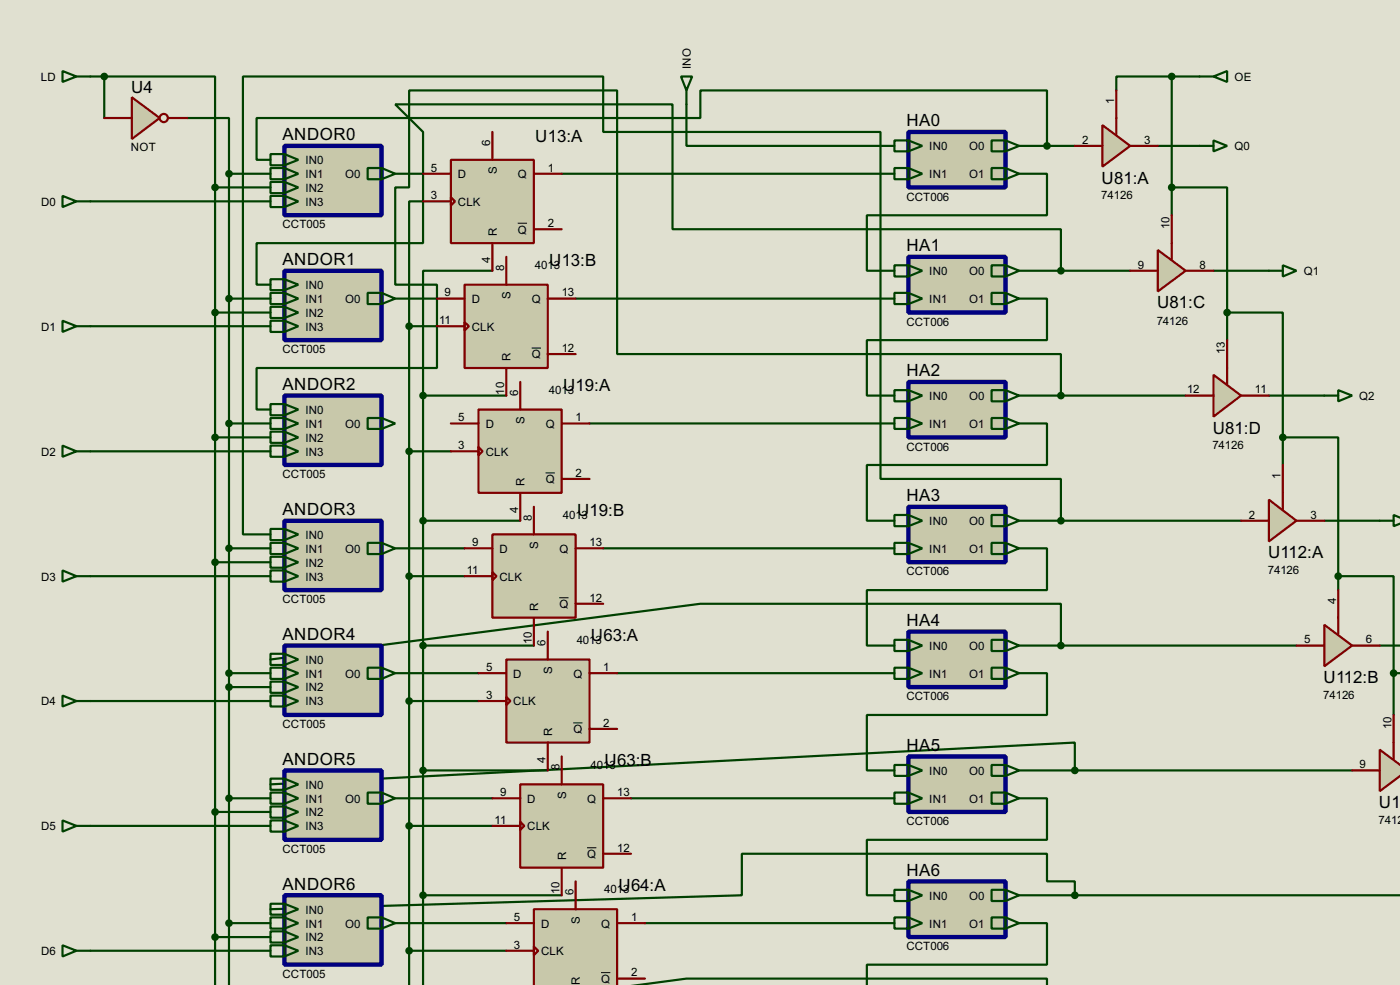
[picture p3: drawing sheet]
<svg xmlns="http://www.w3.org/2000/svg" width="256mm" height="180mm" viewBox="0 0 256 180" stroke-linecap="round" stroke-linejoin="round" font-family="sans-serif">
<path d="M0 0h256.5v180.3h-256.5z" fill="#e0e0d0"/>
<g fill="none" stroke="#004000" stroke-width=".4">
<path d="M11.5 13l2.5 1-2.5 1zM14 14h5.1M19.1 14h20.3v20.3M19.1 14v7.6M125.8 19.1v7.6h38.1M214.7 14h-10.2v2.6M214.7 14h5.1M214.7 14v25.4M11.5 35.9l2.5 1-2.5 1zM14 36.9h35.6M34.3 21.6h7.7v10.2M39.4 34.3h10.2"/>
<path d="M39.4 34.3v146M42 31.8h7.6M42 31.8v148.5M72.4 31.8h5.1M77.5 36.9h-2.5v22.8M102.9 31.8h61M186.7 31.8h5.1v7.6h-33v10.2h5.1M186.7 26.7h10.2M191.8 26.7v-10.1h-63.5v5h-81.3v7.7h2.6M212.1 26.7h7.7M214.7 34.3h10.1v22.9M11.5 58.7l2.5 1-2.5 1.1z"/>
<path d="M14 59.7h35.6M39.4 57.2h10.2M42 54.7h7.6M72.4 54.7h7.7M75 59.7h5.1M75 59.7v120.6M90.2 49.6h-12.7v22.8M105.5 54.7h58.4M186.7 54.7h5.1v7.6h-33v10.1h5.1M186.7 49.6h20.4M194.4 49.6v-7.6h-71.2v-22.9h-50.8l5.1 5.1v20.3h-30.5v7.6h2.6M222.3 49.6h10.2"/>
<path d="M224.8 57.2h10.2v22.9M224.8 57.2v5.1M42 77.5h7.6M77.5 72.4h15.3M77.5 72.4v107.9M108 77.5h55.9M186.7 77.5h5.1v7.6h-33v10.2h5.1M186.7 72.4h30.5M194.4 72.4v-7.6h-81.3v-48.2h-38.1v17.7h-2.6v17.8h7.7v15.3h-33.1v7.6h2.6M232.5 72.4h10.1M11.5 81.6l2.5 1-2.5 1zM14 82.6h35.6"/>
<path d="M39.4 80.1h10.2M75 82.6h7.6M77.5 95.3h17.8M186.7 95.3h40.7M194.4 95.3v-7.6h-33.1v-63.5h-50.8v-10.2h-66v83.8h5.1M235 80.1h10.2v25.4M235 80.1v5M242.6 95.3h10.2M11.5 104.4l2.5 1.1-2.5 1zM14 105.5h35.6M39.4 102.9h10.2M42 100.4h7.6"/>
<path d="M72.4 100.4h12.7M75 105.5h10.1M77.5 118.2h20.3M110.5 100.4h53.4M186.7 100.4h5.1v7.6h-33v10.2h5.1M186.7 118.2h50.8M194.4 118.2v-7.7h-66.1l-78.7 10.2M245.2 105.5h10.1v17.7M245.2 105.5v2.5M252.8 118.2h3.7M11.5 127.3l2.5 1-2.5 1zM14 128.3h35.6"/>
<path d="M42 123.2h7.6M42 125.8h7.6M72.4 123.2h15.3M75 128.3h12.7M113.1 123.2h50.8M186.7 123.2h5.1v7.7h-33v10.1h5.1M255.3 123.2h1.2M255.3 123.2v7.7M11.5 150.2l2.5 1-2.5 1zM14 151.2h35.6M39.4 148.6h10.2M42 146.1h7.6"/>
<path d="M72.4 146.1h17.8M75 151.2h15.2M77.5 141h22.9M115.6 146.1h48.3M186.7 146.1h5.1v7.6h-33v10.2h5.1M186.7 141h61M196.9 141v-5.1l-147.3 7.7M16.6 174h33M39.4 171.5h10.2M42 169h7.6M72.4 169h20.4M75 174h17.8"/>
<path d="M77.5 163.9h25.4M118.2 169h45.7M186.7 169h5.1v7.6h-33v3.7M186.7 163.9h69.8M196.9 163.9v-2.6h-5.1v-5h-55.9v7.6l-86.3 2.5M116.6 180.3l9.2-1.2h66v1.2"/>
</g>
<path d="M24.2 17.8l5.1 3.8-5.1 3.9z" fill="#c8c8aa" stroke="#800000" stroke-width=".4"/>
<g fill="none" stroke="#800000" stroke-width=".4">
<path d="M19.1 21.6h5.1M30.8 21.6h3.5"/>
<circle cx="30" cy="21.6" r=".75"/>
</g>
<path d="M52.1 26.7h17.8v12.7h-17.8z" fill="#c8c8aa" stroke="#000080" stroke-width=".8"/>
<path d="M49.6 28.2h2.5l2.6 1.1-2.6 1h-2.5zM49.6 30.8h2.5l2.6 1-2.6 1h-2.5zM49.6 33.3h2.5l2.6 1-2.6 1.1h-2.5zM49.6 35.9h2.5l2.6 1-2.6 1h-2.5zM52.1 28.2v2.1M52.1 30.8v2M52.1 33.3v2.1M52.1 35.9v2M67.4 30.8h2.5l2.5 1-2.5 1h-2.5zM69.9 30.8v2" fill="none" stroke="#004000" stroke-width=".4"/>
<circle cx="19.1" cy="14" r=".5" fill="#004000" stroke="#004000" stroke-width=".4"/>
<path d="M52.1 49.6h17.8v12.7h-17.8z" fill="#c8c8aa" stroke="#000080" stroke-width=".8"/>
<path d="M49.6 51.1h2.5l2.6 1-2.6 1h-2.5zM49.6 53.6h2.5l2.6 1.1-2.6 1h-2.5zM49.6 56.2h2.5l2.6 1-2.6 1h-2.5zM49.6 58.7h2.5l2.6 1-2.6 1.1h-2.5zM52.1 51.1v2M52.1 53.6v2.1M52.1 56.2v2M52.1 58.7v2.1M67.4 53.6h2.5l2.5 1.1-2.5 1h-2.5zM69.9 53.6v2.1" fill="none" stroke="#004000" stroke-width=".4"/>
<path d="M52.1 72.4h17.8v12.7h-17.8z" fill="#c8c8aa" stroke="#000080" stroke-width=".8"/>
<path d="M49.6 74h2.5l2.6 1-2.6 1h-2.5zM49.6 76.5h2.5l2.6 1-2.6 1h-2.5zM49.6 79h2.5l2.6 1.1-2.6 1h-2.5zM52.1 74v2M52.1 76.5v2M52.1 79v2.1M67.4 76.5h2.5l2.5 1-2.5 1h-2.5zM69.9 76.5v2M49.6 81.6h2.5l2.6 1-2.6 1h-2.5zM52.1 81.6v2" fill="none" stroke="#004000" stroke-width=".4"/>
<path d="M52.1 95.3h17.8v12.7h-17.8z" fill="#c8c8aa" stroke="#000080" stroke-width=".8"/>
<path d="M49.6 96.8h2.5l2.6 1-2.6 1.1h-2.5zM49.6 99.4h2.5l2.6 1-2.6 1h-2.5zM52.1 96.8v2.1M52.1 99.4v2M67.4 99.4h2.5l2.5 1-2.5 1h-2.5zM69.9 99.4v2M49.6 101.9h2.5l2.6 1-2.6 1h-2.5zM49.6 104.4h2.5l2.6 1.1-2.6 1h-2.5zM52.1 101.9v2M52.1 104.4v2.1" fill="none" stroke="#004000" stroke-width=".4"/>
<path d="M52.1 118.2h17.8v12.7h-17.8z" fill="#c8c8aa" stroke="#000080" stroke-width=".8"/>
<path d="M49.6 119.7h2.5l2.6 1-2.6 1h-2.5zM52.1 119.7v2M49.6 122.2h2.5l2.6 1-2.6 1.1h-2.5zM49.6 124.8h2.5l2.6 1-2.6 1h-2.5zM49.6 127.3h2.5l2.6 1-2.6 1h-2.5zM52.1 122.2v2.1M52.1 124.8v2M52.1 127.3v2M67.4 122.2h2.5l2.5 1-2.5 1.1h-2.5zM69.9 122.2v2.1" fill="none" stroke="#004000" stroke-width=".4"/>
<path d="M52.1 141h17.8v12.7h-17.8z" fill="#c8c8aa" stroke="#000080" stroke-width=".8"/>
<path d="M49.6 142.5h2.5l2.6 1.1-2.6 1h-2.5zM49.6 145.1h2.5l2.6 1-2.6 1h-2.5zM49.6 147.6h2.5l2.6 1-2.6 1.1h-2.5zM49.6 150.2h2.5l2.6 1-2.6 1h-2.5zM52.1 142.5v2.1M52.1 145.1v2M52.1 147.6v2.1M52.1 150.2v2M67.4 145.1h2.5l2.5 1-2.5 1h-2.5zM69.9 145.1v2" fill="none" stroke="#004000" stroke-width=".4"/>
<path d="M52.1 163.9h17.8v12.7h-17.8z" fill="#c8c8aa" stroke="#000080" stroke-width=".8"/>
<path d="M11.5 173l2.5 1-2.5 1.1zM14 174h2.6M49.6 165.4h2.5l2.6 1-2.6 1h-2.5zM49.6 167.9h2.5l2.6 1.1-2.6 1h-2.5zM49.6 170.5h2.5l2.6 1-2.6 1h-2.5zM49.6 173h2.5l2.6 1-2.6 1.1h-2.5zM52.1 165.4v2M52.1 167.9v2.1M52.1 170.5v2M52.1 173v2.1M67.4 167.9h2.5l2.5 1.1-2.5 1h-2.5zM69.9 167.9v2.1" fill="none" stroke="#004000" stroke-width=".4"/>
<g fill="#004000" stroke="#004000" stroke-width=".4">
<circle cx="39.4" cy="34.3" r=".5"/>
<circle cx="41.9" cy="31.8" r=".5"/>
<circle cx="41.9" cy="54.7" r=".5"/>
<circle cx="39.4" cy="57.2" r=".5"/>
<circle cx="41.9" cy="77.5" r=".5"/>
<circle cx="39.4" cy="80.1" r=".5"/>
<circle cx="41.9" cy="123.2" r=".5"/>
<circle cx="41.9" cy="125.8" r=".5"/>
<circle cx="41.9" cy="169" r=".5"/>
<circle cx="39.4" cy="171.5" r=".5"/>
<circle cx="41.9" cy="146.1" r=".5"/>
<circle cx="39.4" cy="148.6" r=".5"/>
<circle cx="41.9" cy="100.4" r=".5"/>
<circle cx="39.4" cy="102.9" r=".5"/>
</g>
<path d="M82.6 29.3h15.2v15.2h-15.2z" fill="#c8c8aa" stroke="#800000" stroke-width=".4"/>
<path d="M77.5 31.8h5.1M77.5 36.9h5.1M82.6 36.1l.8 .8-.8 .7zM90.2 24.2v5.1M97.8 31.8h5.1M90.2 44.5v5.1M97.8 42h5.1" fill="none" stroke="#800000" stroke-width=".4"/>
<path d="M94.9 40.9h1.7" fill="none" stroke="#000" stroke-width=".18"/>
<path d="M85.1 52.1h15.3v15.3h-15.3z" fill="#c8c8aa" stroke="#800000" stroke-width=".4"/>
<path d="M80.1 54.7h5M80.1 59.7h5M85.1 59l.8 .7-.8 .8zM92.8 47v5.1M100.4 54.7h5.1M92.8 67.4v5M100.4 64.8h5.1" fill="none" stroke="#800000" stroke-width=".4"/>
<path d="M97.4 63.7h1.7" fill="none" stroke="#000" stroke-width=".18"/>
<path d="M87.7 75h15.2v15.2h-15.2z" fill="#c8c8aa" stroke="#800000" stroke-width=".4"/>
<path d="M82.6 77.5h5.1M95.3 69.9v5.1M102.9 77.5h5.1M82.6 82.6h5.1M87.7 81.8l.7 .8-.7 .8zM95.3 90.2v5.1M102.9 87.7h5.1" fill="none" stroke="#800000" stroke-width=".4"/>
<path d="M100 86.6h1.7" fill="none" stroke="#000" stroke-width=".18"/>
<path d="M90.2 97.8h15.3v15.3h-15.3z" fill="#c8c8aa" stroke="#800000" stroke-width=".4"/>
<path d="M97.8 92.8v5M85.1 100.4h5.1M85.1 105.5h5.1M90.2 104.7l.8 .8-.8 .7zM97.8 113.1v5.1M105.5 100.4h5M105.5 110.5h5" fill="none" stroke="#800000" stroke-width=".4"/>
<path d="M102.5 109.4h1.7" fill="none" stroke="#000" stroke-width=".18"/>
<path d="M92.8 120.7h15.2v15.2h-15.2z" fill="#c8c8aa" stroke="#800000" stroke-width=".4"/>
<path d="M100.4 115.6v5.1M87.7 123.2h5.1M87.7 128.3h5.1M92.8 127.6l.7 .7-.7 .8zM100.4 135.9v5.1M108 123.2h5.1M108 133.4h5.1" fill="none" stroke="#800000" stroke-width=".4"/>
<path d="M105 132.3h1.7" fill="none" stroke="#000" stroke-width=".18"/>
<path d="M95.3 143.6h15.2v15.2h-15.2z" fill="#c8c8aa" stroke="#800000" stroke-width=".4"/>
<path d="M102.9 138.5v5.1M90.2 146.1h5.1M90.2 151.2h5.1M95.3 150.4l.8 .8-.8 .7zM102.9 158.8v5.1M110.5 146.1h5.1M110.5 156.3h5.1" fill="none" stroke="#800000" stroke-width=".4"/>
<path d="M107.6 155.2h1.7" fill="none" stroke="#000" stroke-width=".18"/>
<path d="M97.8 166.4h15.3v13.9h-15.3z" fill="#c8c8aa" stroke="#800000" stroke-width=".4"/>
<path d="M92.8 169h5M92.8 174h5M97.8 173.3l.8 .7-.8 .8zM105.5 161.3v5.1M113.1 169h5.1M113.1 179.1h5.1" fill="none" stroke="#800000" stroke-width=".4"/>
<path d="M110.1 178h1.7" fill="none" stroke="#000" stroke-width=".18"/>
<g fill="#004000" stroke="#004000" stroke-width=".4">
<circle cx="77.5" cy="72.4" r=".5"/>
<circle cx="77.5" cy="95.3" r=".5"/>
<circle cx="77.5" cy="118.2" r=".5"/>
<circle cx="77.5" cy="141" r=".5"/>
<circle cx="77.5" cy="163.9" r=".5"/>
</g>
<path d="M166.4 24.2h17.8v10.1h-17.8z" fill="#c8c8aa" stroke="#000080" stroke-width=".8"/>
<path d="M124.8 14h2l-1 2.6zM125.8 16.6v2.5M163.9 25.7h2.5l2.6 1-2.6 1h-2.5zM163.9 30.8h2.5l2.6 1-2.6 1h-2.5zM166.4 25.7v2M166.4 30.8v2M181.7 25.7h2.5l2.5 1-2.5 1h-2.5zM181.7 30.8h2.5l2.5 1-2.5 1h-2.5zM184.2 25.7v2M184.2 30.8v2" fill="none" stroke="#004000" stroke-width=".4"/>
<g fill="#004000" stroke="#004000" stroke-width=".4">
<circle cx="74.9" cy="59.7" r=".5"/>
<circle cx="74.9" cy="82.6" r=".5"/>
<circle cx="74.9" cy="105.5" r=".5"/>
<circle cx="74.9" cy="128.3" r=".5"/>
<circle cx="74.9" cy="151.2" r=".5"/>
<circle cx="74.9" cy="174" r=".5"/>
</g>
<path d="M166.4 47h17.8v10.2h-17.8z" fill="#c8c8aa" stroke="#000080" stroke-width=".8"/>
<path d="M163.9 48.6h2.5l2.6 1-2.6 1h-2.5zM163.9 53.6h2.5l2.6 1.1-2.6 1h-2.5zM166.4 48.6v2M166.4 53.6v2.1M181.7 48.6h2.5l2.5 1-2.5 1h-2.5zM181.7 53.6h2.5l2.5 1.1-2.5 1h-2.5zM184.2 48.6v2M184.2 53.6v2.1" fill="none" stroke="#004000" stroke-width=".4"/>
<path d="M166.4 69.9h17.8v10.2h-17.8z" fill="#c8c8aa" stroke="#000080" stroke-width=".8"/>
<path d="M163.9 71.4h2.5l2.6 1-2.6 1.1h-2.5zM163.9 76.5h2.5l2.6 1-2.6 1h-2.5zM166.4 71.4v2.1M166.4 76.5v2M181.7 71.4h2.5l2.5 1-2.5 1.1h-2.5zM181.7 76.5h2.5l2.5 1-2.5 1h-2.5zM184.2 71.4v2.1M184.2 76.5v2" fill="none" stroke="#004000" stroke-width=".4"/>
<path d="M166.4 92.8h17.8v10.1h-17.8z" fill="#c8c8aa" stroke="#000080" stroke-width=".8"/>
<path d="M163.9 94.3h2.5l2.6 1-2.6 1h-2.5zM163.9 99.4h2.5l2.6 1-2.6 1h-2.5zM166.4 94.3v2M166.4 99.4v2M181.7 94.3h2.5l2.5 1-2.5 1h-2.5zM181.7 99.4h2.5l2.5 1-2.5 1h-2.5zM184.2 94.3v2M184.2 99.4v2" fill="none" stroke="#004000" stroke-width=".4"/>
<path d="M166.4 115.6h17.8v10.2h-17.8z" fill="#c8c8aa" stroke="#000080" stroke-width=".8"/>
<path d="M163.9 117.1h2.5l2.6 1.1-2.6 1h-2.5zM166.4 117.1v2.1M181.7 117.1h2.5l2.5 1.1-2.5 1h-2.5zM184.2 117.1v2.1M163.9 122.2h2.5l2.6 1-2.6 1.1h-2.5zM166.4 122.2v2.1M181.7 122.2h2.5l2.5 1-2.5 1.1h-2.5zM184.2 122.2v2.1" fill="none" stroke="#004000" stroke-width=".4"/>
<path d="M166.4 138.5h17.8v10.1h-17.8z" fill="#c8c8aa" stroke="#000080" stroke-width=".8"/>
<path d="M163.9 140h2.5l2.6 1-2.6 1h-2.5zM163.9 145.1h2.5l2.6 1-2.6 1h-2.5zM166.4 140v2M166.4 145.1v2M181.7 140h2.5l2.5 1-2.5 1h-2.5zM181.7 145.1h2.5l2.5 1-2.5 1h-2.5zM184.2 140v2M184.2 145.1v2" fill="none" stroke="#004000" stroke-width=".4"/>
<path d="M166.4 161.3h17.8v10.2h-17.8z" fill="#c8c8aa" stroke="#000080" stroke-width=".8"/>
<path d="M163.9 162.9h2.5l2.6 1-2.6 1h-2.5zM163.9 167.9h2.5l2.6 1.1-2.6 1h-2.5zM166.4 162.9v2M166.4 167.9v2.1M181.7 162.9h2.5l2.5 1-2.5 1h-2.5zM181.7 167.9h2.5l2.5 1.1-2.5 1h-2.5zM184.2 162.9v2M184.2 167.9v2.1" fill="none" stroke="#004000" stroke-width=".4"/>
<path d="M202 22.9l5.1 3.8-5.1 3.8z" fill="#c8c8aa" stroke="#800000" stroke-width=".4"/>
<path d="M204.5 16.6v8.1M196.9 26.7h5.1M207.1 26.7h5" fill="none" stroke="#800000" stroke-width=".4"/>
<path d="M219.8 14h2.5M222.3 14l2.5-1v2z" fill="none" stroke="#004000" stroke-width=".4"/>
<circle cx="191.8" cy="26.7" r=".5" fill="#004000" stroke="#004000" stroke-width=".4"/>
<path d="M212.1 45.8l5.1 3.8-5.1 3.8z" fill="#c8c8aa" stroke="#800000" stroke-width=".4"/>
<path d="M214.7 39.4v8.2M207.1 49.6h5M217.2 49.6h5.1" fill="none" stroke="#800000" stroke-width=".4"/>
<g fill="#004000" stroke="#004000" stroke-width=".4">
<circle cx="214.6" cy="14" r=".5"/>
<circle cx="194.3" cy="49.6" r=".5"/>
</g>
<path d="M222.3 68.6l5.1 3.8-5.1 3.9z" fill="#c8c8aa" stroke="#800000" stroke-width=".4"/>
<path d="M217.2 72.4h5.1M224.8 62.3v8.1M227.4 72.4h5.1" fill="none" stroke="#800000" stroke-width=".4"/>
<g fill="#004000" stroke="#004000" stroke-width=".4">
<circle cx="214.6" cy="34.3" r=".5"/>
<circle cx="194.3" cy="72.4" r=".5"/>
</g>
<path d="M232.5 91.5l5 3.8-5 3.8z" fill="#c8c8aa" stroke="#800000" stroke-width=".4"/>
<path d="M227.4 95.3h5.1M235 85.1v8.2M237.5 95.3h5.1" fill="none" stroke="#800000" stroke-width=".4"/>
<g fill="#004000" stroke="#004000" stroke-width=".4">
<circle cx="224.8" cy="57.2" r=".5"/>
<circle cx="194.3" cy="95.3" r=".5"/>
</g>
<path d="M242.6 114.4l5.1 3.8-5.1 3.8z" fill="#c8c8aa" stroke="#800000" stroke-width=".4"/>
<path d="M237.5 118.2h5.1M245.2 108v8.1M247.7 118.2h5.1" fill="none" stroke="#800000" stroke-width=".4"/>
<g fill="#004000" stroke="#004000" stroke-width=".4">
<circle cx="235" cy="80.1" r=".5"/>
<circle cx="194.3" cy="118.2" r=".5"/>
</g>
<path d="M252.8 137.2l3.7 3.8-3.7 3.8z" fill="#c8c8aa" stroke="#800000" stroke-width=".4"/>
<path d="M255.3 130.9v8.1M247.7 141h5.1" fill="none" stroke="#800000" stroke-width=".4"/>
<g fill="#004000" stroke="#004000" stroke-width=".4">
<circle cx="245.1" cy="105.5" r=".5"/>
<circle cx="196.9" cy="141" r=".5"/>
<circle cx="255.3" cy="123.2" r=".5"/>
<circle cx="196.9" cy="163.9" r=".5"/>
</g>
<path d="M219.8 26.7h2.5M222.3 25.7l2.5 1-2.5 1zM232.5 49.6h2.5M235 48.6l2.5 1-2.5 1zM242.6 72.4h2.6M245.2 71.4l2.5 1-2.5 1.1zM252.8 95.3h2.5M256.5 94.8l-1.2-.5v2l1.2-.5" fill="none" stroke="#004000" stroke-width=".4"/>
<g font-size="3.5">
<text x="24" y="17">U4</text>
<text x="166.1" y="23.1">HA0</text>
<text x="51.8" y="25.7">ANDOR0</text>
<text x="98.1" y="25.9">U13:A</text>
<text x="201.8" y="33.6">U81:A</text>
<text x="166.1" y="46">HA1</text>
<text x="51.8" y="48.6">ANDOR1</text>
<text x="100.6" y="48.7">U13:B</text>
<text x="212" y="56.4">U81:C</text>
<text x="51.8" y="71.4">ANDOR2</text>
<text x="103.2" y="71.6">U19:A</text>
<text x="166.1" y="68.8">HA2</text>
<text x="222.2" y="79.4">U81:D</text>
<text x="51.8" y="94.3">ANDOR3</text>
<text x="105.7" y="94.5">U19:B</text>
<text x="166.1" y="91.8">HA3</text>
<text x="232.3" y="102.2">U112:A</text>
<text x="51.8" y="117.2">ANDOR4</text>
<text x="108.3" y="117.4">U63:A</text>
<text x="166.1" y="114.6">HA4</text>
<text x="242.5" y="125.1">U112:B</text>
<text x="166.1" y="137.5">HA5</text>
<text x="51.8" y="140">ANDOR5</text>
<text x="110.8" y="140.2">U63:B</text>
<text x="252.6" y="147.9">U11</text>
<text x="166.1" y="160.3">HA6</text>
<text x="51.8" y="162.9">ANDOR6</text>
<text x="113.3" y="163.1">U64:A</text>
</g>
<g font-size="2.4">
<text x="7.5" y="14.8">LD</text>
<text x="126.6" y="12.7" transform="rotate(-90 126.6 12.7)">INO</text>
<text x="226.1" y="14.8">OE</text>
<text x="204.1" y="19.1" transform="rotate(-90 204.1 19.1)">1</text>
<text x="24" y="27.7">NOT</text>
<text x="89.8" y="26.7" transform="rotate(-90 89.8 26.7)">6</text>
<text x="170.2" y="27.5">IN0</text>
<text x="177.5" y="27.5">O0</text>
<text x="198.3" y="26.3">2</text>
<text x="209.6" y="26.3">3</text>
<text x="226.1" y="27.5">Q0</text>
<text x="55.9" y="30">IN0</text>
<text x="55.9" y="32.6">IN1</text>
<text x="55.9" y="35.1">IN2</text>
<text x="63.2" y="32.6">O0</text>
<text x="78.9" y="31.4">5</text>
<text x="83.9" y="32.6">D</text>
<text x="91" y="31.9" transform="rotate(-90 91 31.9)">S</text>
<text x="94.9" y="32.6">Q</text>
<text x="100.4" y="31.4">1</text>
<text x="170.2" y="32.6">IN1</text>
<text x="177.5" y="32.6">O1</text>
<text x="7.5" y="37.7">D0</text>
<text x="51.7" y="41.8">CCT005</text>
<text x="55.9" y="37.7">IN3</text>
<text x="78.9" y="36.5">3</text>
<text x="83.9" y="37.7">CLK</text>
<text x="100.4" y="41.6">2</text>
<text x="166" y="36.7">CCT006</text>
<text x="201.8" y="36.5">74126</text>
<text x="214.3" y="42" transform="rotate(-90 214.3 42)">10</text>
<text x="91" y="43.2" transform="rotate(-90 91 43.2)">R</text>
<text x="94.9" y="42.7">Q</text>
<text x="55.9" y="52.9">IN0</text>
<text x="89.8" y="48.2" transform="rotate(-90 89.8 48.2)">4</text>
<text x="92.4" y="49.6" transform="rotate(-90 92.4 49.6)">8</text>
<text x="98" y="49.2">4013</text>
<text x="170.2" y="50.4">IN0</text>
<text x="177.5" y="50.4">O0</text>
<text x="208.5" y="49.2">9</text>
<text x="219.8" y="49.2">8</text>
<text x="238.8" y="50.4">Q1</text>
<text x="55.9" y="55.4">IN1</text>
<text x="55.9" y="58">IN2</text>
<text x="63.2" y="55.4">O0</text>
<text x="80.5" y="59.3">11</text>
<text x="81.5" y="54.3">9</text>
<text x="86.4" y="55.4">D</text>
<text x="93.6" y="54.8" transform="rotate(-90 93.6 54.8)">S</text>
<text x="97.4" y="55.4">Q</text>
<text x="102.9" y="54.3">13</text>
<text x="166" y="59.6">CCT006</text>
<text x="170.2" y="55.4">IN1</text>
<text x="177.5" y="55.4">O1</text>
<text x="211.9" y="59.4">74126</text>
<text x="7.5" y="60.5">D1</text>
<text x="51.7" y="64.7">CCT005</text>
<text x="55.9" y="60.5">IN3</text>
<text x="86.4" y="60.5">CLK</text>
<text x="97.4" y="65.6">Q</text>
<text x="102.9" y="64.4">12</text>
<text x="224.4" y="64.8" transform="rotate(-90 224.4 64.8)">13</text>
<text x="93.6" y="66" transform="rotate(-90 93.6 66)">R</text>
<text x="217.5" y="72">12</text>
<text x="229.9" y="72">11</text>
<text x="55.9" y="75.8">IN0</text>
<text x="84" y="77.1">5</text>
<text x="92.4" y="72.2" transform="rotate(-90 92.4 72.2)">10</text>
<text x="94.9" y="72.4" transform="rotate(-90 94.9 72.4)">6</text>
<text x="96.1" y="77.7" transform="rotate(-90 96.1 77.7)">S</text>
<text x="100.6" y="72.1">4013</text>
<text x="105.5" y="77.1">1</text>
<text x="170.2" y="73.2">IN0</text>
<text x="177.5" y="73.2">O0</text>
<text x="249" y="73.2">Q2</text>
<text x="7.5" y="83.4">D2</text>
<text x="55.9" y="78.3">IN1</text>
<text x="55.9" y="80.8">IN2</text>
<text x="55.9" y="83.4">IN3</text>
<text x="63.2" y="78.3">O0</text>
<text x="84" y="82.2">3</text>
<text x="89" y="78.3">D</text>
<text x="89" y="83.4">CLK</text>
<text x="100" y="78.3">Q</text>
<text x="166" y="82.5">CCT006</text>
<text x="170.2" y="78.3">IN1</text>
<text x="177.5" y="78.3">O1</text>
<text x="222.1" y="82.2">74126</text>
<text x="51.7" y="87.5">CCT005</text>
<text x="96.1" y="88.9" transform="rotate(-90 96.1 88.9)">R</text>
<text x="100" y="88.5">Q</text>
<text x="105.5" y="87.3">2</text>
<text x="234.6" y="87.6" transform="rotate(-90 234.6 87.6)">1</text>
<text x="94.9" y="93.9" transform="rotate(-90 94.9 93.9)">4</text>
<text x="97.4" y="95.3" transform="rotate(-90 97.4 95.3)">8</text>
<text x="103.1" y="95">4013</text>
<text x="228.8" y="94.9">2</text>
<text x="240.1" y="94.9">3</text>
<text x="55.9" y="98.6">IN0</text>
<text x="55.9" y="101.2">IN1</text>
<text x="63.2" y="101.2">O0</text>
<text x="86.5" y="100">9</text>
<text x="91.5" y="101.2">D</text>
<text x="98.6" y="100.5" transform="rotate(-90 98.6 100.5)">S</text>
<text x="102.5" y="101.2">Q</text>
<text x="108" y="100">13</text>
<text x="170.2" y="96.1">IN0</text>
<text x="170.2" y="101.2">IN1</text>
<text x="177.5" y="96.1">O0</text>
<text x="177.5" y="101.2">O1</text>
<text x="7.5" y="106.3">D3</text>
<text x="55.9" y="103.7">IN2</text>
<text x="55.9" y="106.3">IN3</text>
<text x="85.5" y="105.1">11</text>
<text x="91.5" y="106.3">CLK</text>
<text x="166" y="105.3">CCT006</text>
<text x="232.3" y="105.1">74126</text>
<text x="51.7" y="110.4">CCT005</text>
<text x="98.6" y="111.8" transform="rotate(-90 98.6 111.8)">R</text>
<text x="102.5" y="111.3">Q</text>
<text x="108" y="110.1">12</text>
<text x="244.8" y="110.5" transform="rotate(-90 244.8 110.5)">4</text>
<text x="97.4" y="117.9" transform="rotate(-90 97.4 117.9)">10</text>
<text x="100" y="118.2" transform="rotate(-90 100 118.2)">6</text>
<text x="105.7" y="117.8">4013</text>
<text x="170.2" y="119">IN0</text>
<text x="177.5" y="119">O0</text>
<text x="238.9" y="117.8">5</text>
<text x="250.2" y="117.8">6</text>
<text x="55.9" y="121.5">IN0</text>
<text x="55.9" y="124">IN1</text>
<text x="63.2" y="124">O0</text>
<text x="89.1" y="122.8">5</text>
<text x="94" y="124">D</text>
<text x="101.2" y="123.4" transform="rotate(-90 101.2 123.4)">S</text>
<text x="105" y="124">Q</text>
<text x="110.5" y="122.8">1</text>
<text x="170.2" y="124">IN1</text>
<text x="177.5" y="124">O1</text>
<text x="7.5" y="129.1">D4</text>
<text x="55.9" y="126.6">IN2</text>
<text x="55.9" y="129.1">IN3</text>
<text x="89.1" y="127.9">3</text>
<text x="94" y="129.1">CLK</text>
<text x="166" y="128.2">CCT006</text>
<text x="242.4" y="128">74126</text>
<text x="51.7" y="133.3">CCT005</text>
<text x="101.2" y="134.6" transform="rotate(-90 101.2 134.6)">R</text>
<text x="105" y="134.2">Q</text>
<text x="110.5" y="133">2</text>
<text x="254.9" y="133.4" transform="rotate(-90 254.9 133.4)">10</text>
<text x="100" y="139.6" transform="rotate(-90 100 139.6)">4</text>
<text x="102.5" y="141" transform="rotate(-90 102.5 141)">8</text>
<text x="108.2" y="140.7">4013</text>
<text x="170.2" y="141.8">IN0</text>
<text x="177.5" y="141.8">O0</text>
<text x="249.1" y="140.6">9</text>
<text x="55.9" y="144.4">IN0</text>
<text x="55.9" y="146.9">IN1</text>
<text x="55.9" y="149.4">IN2</text>
<text x="63.2" y="146.9">O0</text>
<text x="91.6" y="145.7">9</text>
<text x="96.6" y="146.9">D</text>
<text x="103.7" y="146.2" transform="rotate(-90 103.7 146.2)">S</text>
<text x="107.6" y="146.9">Q</text>
<text x="113.1" y="145.7">13</text>
<text x="170.2" y="146.9">IN1</text>
<text x="177.5" y="146.9">O1</text>
<text x="7.5" y="152">D5</text>
<text x="55.9" y="152">IN3</text>
<text x="90.6" y="150.8">11</text>
<text x="96.6" y="152">CLK</text>
<text x="113.1" y="155.9">12</text>
<text x="166" y="151.1">CCT006</text>
<text x="252.6" y="150.8">7412</text>
<text x="51.7" y="156.1">CCT005</text>
<text x="103.7" y="157.5" transform="rotate(-90 103.7 157.5)">R</text>
<text x="107.6" y="157.1">Q</text>
<text x="55.9" y="167.2">IN0</text>
<text x="102.5" y="163.6" transform="rotate(-90 102.5 163.6)">10</text>
<text x="105.1" y="163.9" transform="rotate(-90 105.1 163.9)">6</text>
<text x="110.7" y="163.5">4013</text>
<text x="170.2" y="164.7">IN0</text>
<text x="177.5" y="164.7">O0</text>
<text x="55.9" y="169.8">IN1</text>
<text x="55.9" y="172.3">IN2</text>
<text x="63.2" y="169.8">O0</text>
<text x="94.2" y="168.6">5</text>
<text x="94.2" y="173.6">3</text>
<text x="99.1" y="169.8">D</text>
<text x="106.2" y="169.1" transform="rotate(-90 106.2 169.1)">S</text>
<text x="110.1" y="169.8">Q</text>
<text x="115.6" y="168.6">1</text>
<text x="166" y="173.9">CCT006</text>
<text x="170.2" y="169.8">IN1</text>
<text x="177.5" y="169.8">O1</text>
<text x="7.5" y="174.8">D6</text>
<text x="51.7" y="179">CCT005</text>
<text x="55.9" y="174.8">IN3</text>
<text x="99.1" y="174.8">CLK</text>
<text x="110.1" y="179.9">Q</text>
<text x="115.6" y="178.7">2</text>
<text x="106.2" y="180.3" transform="rotate(-90 106.2 180.3)">R</text>
</g>
</svg>
